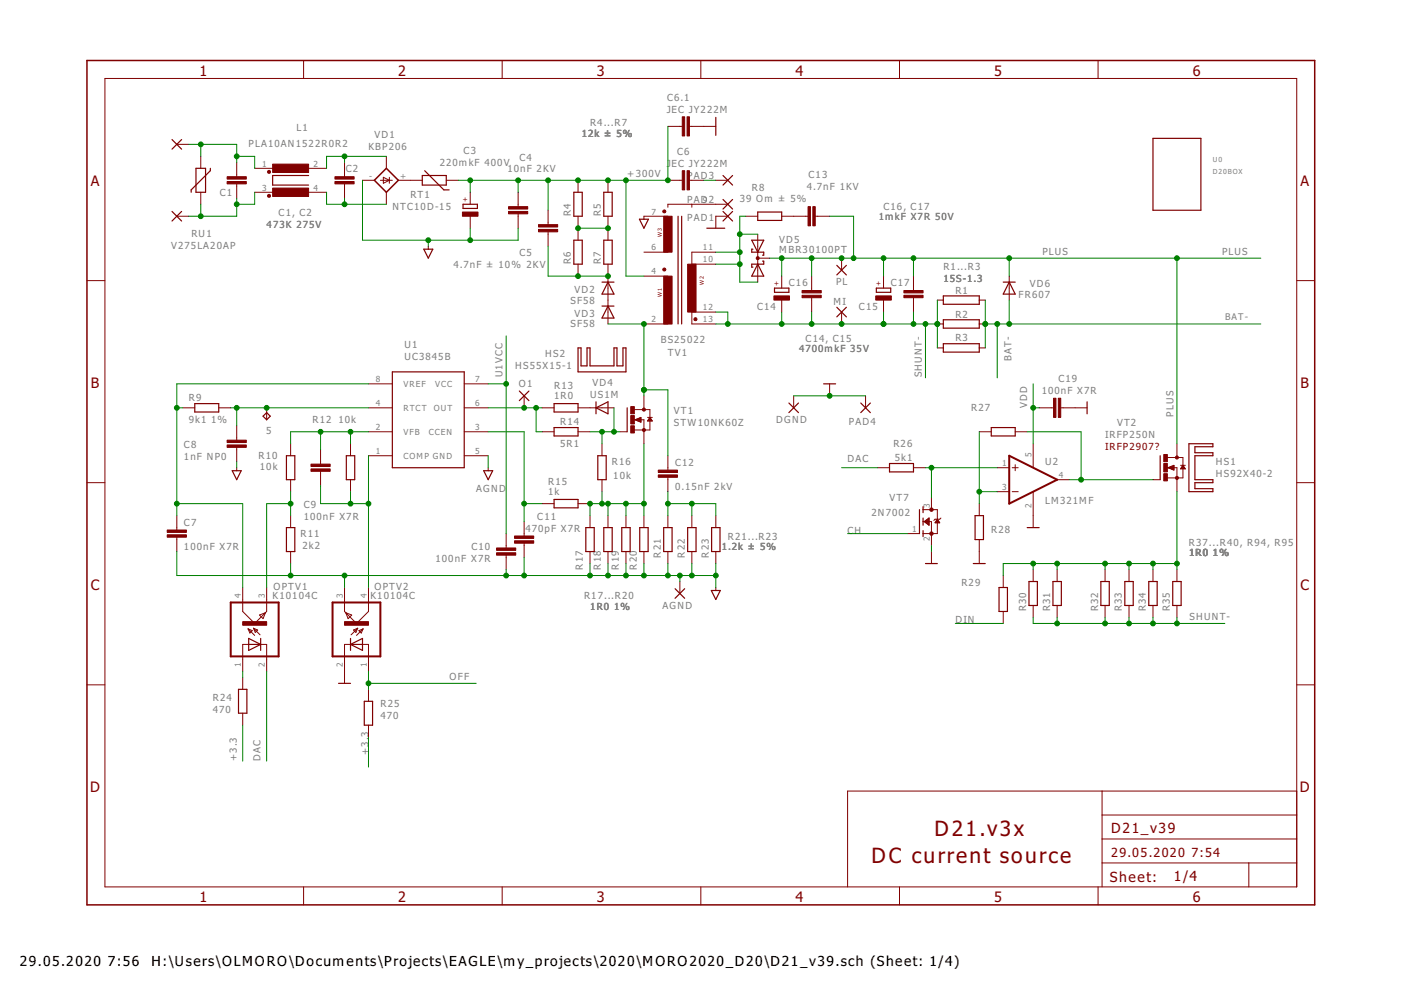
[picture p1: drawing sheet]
<svg xmlns="http://www.w3.org/2000/svg" width="297mm" height="210mm" viewBox="0 0 297 210" stroke-linecap="round" stroke-linejoin="round" font-family="sans-serif">
<g fill="none" stroke="#800000" stroke-width=".21">
<path d="M22.2 16.6h252.7v171.4h-252.7zM64.4 12.8v3.8M106.5 12.8v3.8M148.6 12.8v3.8M190.7 12.8v3.8M232.8 12.8v3.8M37.5 30.6h2.5M42.6 33.1v2.6M50.2 34.4v3.1M50.2 39v3M54 35.7h5.1M64.2 35.7h5"/>
<path d="M73 34.4v3.1M73 39v3M76.9 38.2h2.5M80.6 38.2h2.6M81.3 37.6l1.2 .6-1.2 .7zM81.9 33.1v2.6M82.5 37.6v1.3M84.5 38.2h5M94.6 38.2h2.6M122.6 38.2v2.6M128.9 38.2v2.6M141.6 38.2h3.1"/>
<path d="M141.6 26.8h3.1M146.2 38.2h3M146.2 26.8h5.6M151.8 38.2h2.5M18.4 59.5h3.8M37.5 45.8h2.5M42.6 40.8v2.5M54 40.8h5.1M64.2 40.8h5M81.9 40.8v2.5M90.8 52.2v.6M99.7 40.8v2.5"/>
<path d="M99.7 45.8v2.6M109.9 40.8v3M109.9 45.3v3.1M116.2 44.6v3M116.2 49.1v3.1M122.6 45.8v5.1M122.6 56v2.5M128.9 45.8v5.1M128.9 56v12.7M136.5 58.5h5.1M136.5 53.5h5.1M141.6 45.8h-5.1v.7"/>
<path d="M146.7 43.3v.6M151.8 53.5h-5.1v2.5h5.1M154.3 43.3h-12.7v.6M154.3 45.8h-2.5v2.6M158.1 45.8h2.6M160.7 49.7v10.1M160.7 54.7h2.5M165.7 45.8h5.6M165.7 58.5v2.6M172.1 58.5v3.1M172.8 45.8h3.1M178.4 54.7v2.6"/>
<path d="M187.3 58.5v2.6M193.7 58.5v3.1M214 58.5v5.1M274.9 59.5h3.8M136.5 68.7h5.1M151.8 66.2h-5.1v2.5h5.1M165.7 63.6v2.6M172.1 63.1v3.1M178.4 66.2v2.5M187.3 63.6v2.6M193.7 63.1v3.1M198.7 68.7h1.3"/>
<path d="M198.7 63.6h1.3M198.7 73.8h1.3M207.6 68.7h1.3M207.6 63.6h1.3M207.6 73.8h1.3M38.8 86.5h2.5M46.4 86.5h2.5M50.2 90.3v3M50.2 94.8v3.1M50.2 99.2v.6M56.5 86.5v2.5M61.6 94.1v2.5"/>
<path d="M68 95.4v3M68 99.9v3.1M74.3 94.1v2.5M78.1 86.5h5.1M78.1 91.5h5.1M78.1 96.6h5.1M78.1 81.4h5.1M98.4 86.5h5.1M98.4 91.5h5.1M98.4 96.6h5.1M98.4 81.4h5.1M103.5 99.2v.6"/>
<path d="M111.1 83.9v2.6M114.9 86.5h2.6M114.9 91.5h2.6M122.6 86.5h7.6M122.6 91.5h2.5M127.6 94.1v2.5M131.4 91.5h1.6M134.4 89h2.1v5.1M134.5 86.8h3.3v1.7M134.6 89l1.3-.5v1zM134.7 89h1.2M134.8 89.1h1.1"/>
<path d="M135 88.9h.9M135.1 89.2h.8M135.3 88.7h.6M135.4 89.3h.5M135.6 88.6h.3M135.7 89.5h.2M136.5 83.9v2.9M137.3 88.5h1M137.3 89.2h1M137.4 89.1h.8M137.5 89h.6M137.6 88.9h.4"/>
<path d="M137.6 88.7h.3M137.7 88.6h.2M137.8 89.1v2.1h-3.3M137.8 88.5l.5 .8h-1zM141.6 96.6v3.1M168.3 83.9v2.6M175.9 81.4v2.5M183.5 83.9v2.6M186.1 99.2h2.5M193.7 99.2h2.5M207.6 91.5h2.6M211.4 99.2h2.6"/>
<path d="M214.6 99.2h1.3M215.2 91.5h2.6M215.2 98.5v1.3M219.1 94.1v5.1M220.3 86.5h3.1M224.9 86.5h5.6M247.4 99.2h2.1v5M247.5 97h3.3v1.7M247.6 99.2l1.3-.5v1zM247.8 99.2h1.1M247.8 99.1h1.1M248.1 99.3h.8"/>
<path d="M248.1 99h.8M248.4 99.5h.5M248.4 98.9h.5M248.7 99.6h.2M248.7 98.7h.2M249.5 94.1v2.9M250.3 98.7h1M250.4 99.3h.9M250.4 99.2h.8M250.5 99.1h.6M250.6 99h.4M250.7 98.9h.2"/>
<path d="M250.8 98.7h.1M250.8 99.3v2h-3.3M250.8 98.7l.5 .7h-1zM18.4 102.3h3.8M37.5 109.3v3.1M37.5 113.9v3M61.6 101.7v2.5M61.6 109.3v2.6M61.6 116.9v2.6M74.3 101.7v2.5M107.3 113.1v3.1M107.3 117.7v3.1"/>
<path d="M111.1 110.6v3M111.1 115.2v3M114.9 106.8h2.6M122.6 106.8h2.5M125.1 109.3v2.6M125.1 116.9v2.6M127.6 101.7v2.5M128.9 109.3v2.6M128.9 116.9v2.6M132.7 109.3v2.6M132.7 116.9v2.6M136.5 109.3v2.6"/>
<path d="M136.5 116.9v2.6M141.6 101.2v3M141.6 109.3v2.6M141.6 116.9v2.6M146.7 109.3v2.6M146.7 116.9v2.6M151.8 109.3v2.6M151.8 116.9v2.6M192.4 113.1h2.5M195.7 110.6h1.8v5.1M195.7 108.1h3v5h-3M196 110.6l1-.8v1.6z"/>
<path d="M196 110.6h1M196.1 110.7h.9M196.2 110.4h.8M196.2 110.8h.8M196.3 110.3h.7M196.4 110.9h.6M196.5 110.2h.5M196.6 111h.4M196.6 110.1h.4M196.7 111.2h.3M196.8 110h.2M196.9 111.3h.1"/>
<path d="M197 109.8h.1M197.5 105.5v2.6M197.5 116.9v2.6M198.4 110.7h.7M198.4 110.6h.7M198.5 110.4h.5M198.6 110.3h.3M198.7 110.2h.1M198.7 110.1l.5 .7h-1zM199.5 109.8l-.3 .3h-1l-.2 .2M207.6 106.8v2.5M207.6 114.4v5.1"/>
<path d="M211.4 104.2h2.6M214.6 104.2h1.3M219.1 104.2v7.7M224.1 101.7h2.6M244.5 101.7h1.5M274.9 102.3h3.8M51.5 124.6v5l2.5 2.6 2.5-2.6v-5M52.6 133.3l.9 .4-.5 .5zM52.6 133.3l1.4 1.4M52.7 136.6h-1.2v5.7M53.7 133.2l1.4 1.4M53.7 133.2l.9 .4-.5 .5z"/>
<path d="M55 130.4l1.3-.5-.5 1.3zM55.3 136.6h1.2v5.7M73 124.6v5l2.6 2.6 2.5-2.6v-5M73.3 129.9l1.3 .5-.8 .8zM74.3 136.6h-1.3v8.3M75 133.6l.8-.4-.3 .9zM75.8 133.2l-1.4 1.4M76.1 133.7l.9-.4-.4 .9zM76.9 136.6h1.2v5.7M77 133.3l-1.4 1.4M144.1 123.3v2.5M151.8 124.6v.6"/>
<path d="M212.7 122v2.6M212.7 129.6v2.6M219.1 120.8v2.5M219.1 128.4v2.5M224.1 120.8v2.5M224.1 128.4v2.5M234.3 120.8v2.5M234.3 128.4v2.5M239.4 120.8v2.5M239.4 128.4v2.5M244.5 120.8v2.5M244.5 128.4v2.5"/>
<path d="M249.5 120.8v2.5M249.5 128.4v2.5M18.4 145.2h3.8M51.5 143.6v2.6M51.5 151.2v2.6M78.1 146.2v2.5M78.1 153.8v2.5M274.9 145.2h3.8M233.7 167.7v20.3M233.7 177.9h41.2M233.7 172.8h41.2M274.9 167.7h-95.2v20.3"/>
<path d="M64.4 188v3.9M106.5 188v3.9M148.6 188v3.9M190.7 188v3.9M232.8 188v3.9M233.7 183h41.2M264.8 183v5"/>
</g>
<path d="M18.4 12.8h260.3v179.1h-260.3zM79.4 38.2l2.5-2.5 2.6 2.5-2.6 2.6z" fill="none" stroke="#800000" stroke-width=".32"/>
<g fill="#800000" stroke="#800000" stroke-width=".21">
<path d="M114.2 48.6h4v.5h-4z"/>
<path d="M114.2 47.6h4v.5h-4z"/>
<path d="M98 45h3.3v.8h-3.3z"/>
<path d="M107.8 44.8h4.1v.5h-4.1z"/>
<path d="M107.8 43.8h4.1v.5h-4.1z"/>
<path d="M139.6 100.7h4v.5h-4z"/>
<path d="M139.6 99.7h4v.5h-4z"/>
<path d="M140.7 45.8h1.8v7.7h-1.8z"/>
<path d="M140.7 58.5h1.8v10.2h-1.8z"/>
<path d="M145.8 56h1.8v10.2h-1.8z"/>
<path d="M145.7 36.2h.5v4.1h-.5z"/>
<path d="M144.7 36.2h.5v4.1h-.5z"/>
<path d="M48.2 38.5h4v.5h-4z"/>
<path d="M48.2 37.5h4v.5h-4z"/>
<path d="M71 38.5h4.1v.5h-4.1z"/>
<path d="M71 37.5h4.1v.5h-4.1z"/>
<path d="M57.8 34.8h7.6v1.8h-7.6z"/>
<path d="M57.8 39.9h7.6v1.8h-7.6z"/>
<path d="M164.1 62.7h3.3v.9h-3.3z"/>
<path d="M185.7 62.7h3.3v.9h-3.3z"/>
<path d="M172.3 43.8h.5v4.1h-.5z"/>
<path d="M171.3 43.8h.5v4.1h-.5z"/>
<path d="M73 131.8h5.1v.8h-5.1z"/>
<path d="M51.5 131.8h5v.8h-5z"/>
<path d="M105.3 117.2h4v.5h-4z"/>
<path d="M105.3 116.2h4v.5h-4z"/>
<path d="M109.1 114.7h4.1v.5h-4.1z"/>
<path d="M109.1 113.6h4.1v.6h-4.1z"/>
<path d="M65.9 99.4h4.1v.5h-4.1z"/>
<path d="M65.9 98.4h4.1v.5h-4.1z"/>
<path d="M35.5 113.4h4v.5h-4z"/>
<path d="M35.5 112.4h4v.5h-4z"/>
<path d="M48.2 94.3h4v.5h-4z"/>
<path d="M48.2 93.3h4v.5h-4z"/>
<path d="M170.1 62.6h4v.5h-4z"/>
<path d="M170.1 61.6h4v.5h-4z"/>
<path d="M191.6 62.6h4.1v.5h-4.1z"/>
<path d="M191.6 61.6h4.1v.5h-4.1z"/>
<path d="M133.7 90.3h.8v1.5h-.8z"/>
<path d="M133.7 86.2h.8v1.5h-.8z"/>
<path d="M133.7 88.1h.8v1.8h-.8z"/>
<path d="M246.7 100.4h.8v1.6h-.8z"/>
<path d="M246.7 96.4h.8v1.5h-.8z"/>
<path d="M246.7 98.3h.8v1.8h-.8z"/>
<path d="M223.4 84.4h.5v4.1h-.5z"/>
<path d="M224.4 84.4h.5v4.1h-.5z"/>
<path d="M145.7 24.8h.5v4h-.5z"/>
<path d="M144.7 24.8h.5v4h-.5z"/>
</g>
<g fill="none" stroke="#800000" stroke-width=".25">
<path d="M36.5 29.6l2 2M38.5 29.6l-2 2M41.6 35.7h2v5.1h-2zM44.6 35.7v.5l-4.1 4.1v.5M65.4 37.2h-7.6v2h7.6M89.5 37.2h5.1v2h-5.1zM90 36.2l4.1 4.1h1.1M151.8 24.9v3.8M153.3 37.2l2 2M155.3 37.2l-2 2M244.5 29.3h10.1v15.3h-10.1zM36.5 44.8l2 2.1"/>
<path d="M38.5 44.8l-2 2.1M89.9 52.8h1.9l-1 1.9zM98.2 43.3h3v.9h-3zM121.7 40.8h1.7v5h-1.7zM121.7 50.9h1.7v5.1h-1.7zM127.6 59.8h2.6M128 40.8h1.8v5h-1.8zM128 50.9h1.8v5.1h-1.8zM128.9 59.8l1.3 2.6h-2.6zM135.6 46.5h1.9l-1 1.9zM143.8 45.8v22.9M144.5 45.8v22.9"/>
<path d="M149.9 48.4h3.8M153.3 44.8l2 2.1M153.3 42.3l2 2M155.3 44.8l-2 2.1M155.3 42.3l-2 2M159.4 50.9h2.5l-1.2 2.6zM159.6 52.8h-.2v.7h2.5v.6h-.2M160.7 45h5v1.7h-5zM160.7 56l1.2 2.5h-2.5zM161.7 55.4h.2v.6h-2.5v.6h.2M177.4 56.3l2.1 2M179.5 56.3l-2.1 2"/>
<path d="M212.7 59.8h2.5M214 59.8l1.2 2.6h-2.5zM83.2 78.8h15.2v20.4h-15.2zM122.6 73.8h.6v3.8h1.3v-3.8h.6v3.8h5.1v-3.8h.6v3.8h1.3v-3.8h.6v5h-10.1zM127.6 64.9h2.6M128.9 64.9l1.3 2.5h-2.6zM164.2 61.1h3.1v.9h-3.1zM177.4 65.2l2.1 2M179.5 65.2l-2.1 2M185.8 61.1h3v.9h-3zM200 62.7h7.6v1.8h-7.6zM200 67.8h7.6v1.8h-7.6z"/>
<path d="M200 72.9h7.6v1.8h-7.6zM41.3 85.6h5.1v1.8h-5.1zM49.2 99.8h1.9l-.9 1.9zM55.8 88.2l.7-.7 .8 .7-.8 .8zM60.7 96.6h1.8v5.1h-1.8zM73.4 96.6h1.8v5.1h-1.8zM102.6 99.8h1.9l-1 1.9zM110.1 82.9l2 2M112.1 82.9l-2 2M117.5 85.6h5.1v1.8h-5.1zM117.5 90.7h5.1v1.7h-5.1zM126.4 86.5l2.5-1.3v2.5z"/>
<path d="M126.4 85.2v2.5M126.7 96.6h1.8v5.1h-1.8zM133 86.5v5M167.3 85.4l2 2.1M169.3 85.4l-2 2.1M174.6 81.4h2.6M182.5 85.4l2 2.1M184.5 85.4l-2 2.1M188.6 98.3h5.1v1.8h-5.1zM210.2 90.7h5v1.7h-5zM230.5 85.2v2.5M246 96.6v5.1"/>
<path d="M252.1 94.1h5.1v.6h-3.9v1.3h3.9v.6h-3.9v5.1h3.9v.6h-3.9v1.3h3.9v.6h-5.1zM60.7 111.9h1.8v5h-1.8zM117.5 105.9h5.1v1.8h-5.1zM124.2 111.9h1.8v5h-1.8zM128 111.9h1.8v5h-1.8zM131.8 111.9h1.8v5h-1.8zM135.6 111.9h1.8v5h-1.8zM140.7 111.9h1.8v5h-1.8zM145.8 111.9h1.8v5h-1.8zM150.9 111.9h1.8v5h-1.8zM194.9 108.1v5M195.7 107.4v1.3"/>
<path d="M195.7 109.8v1.6M195.7 112.5v1.3M196.2 119.5h2.5M206.4 119.5h2.5M206.7 109.3h1.8v5.1h-1.8zM217.8 111.9h2.5M52.7 136.6h2.6M52.7 135.4l2.6 1.2-2.6 1.3zM55.3 135.4v2.5M74.3 136.6l2.6-1.2v2.5zM74.3 135.4v2.5M74.3 136.6h2.6"/>
<path d="M143.1 124.8l2.1 2.1M145.2 124.8l-2.1 2.1M150.8 125.2h1.9l-.9 1.9zM211.8 124.6h1.8v5h-1.8zM218.2 123.3h1.7v5.1h-1.7zM223.2 123.3h1.8v5.1h-1.8zM233.4 123.3h1.8v5.1h-1.8zM238.5 123.3h1.8v5.1h-1.8zM243.6 123.3h1.7v5.1h-1.7zM248.6 123.3h1.8v5.1h-1.8zM50.6 146.2h1.7v5h-1.7zM71.8 144.9h2.5"/>
<path d="M77.2 148.7h1.8v5.1h-1.8z"/>
</g>
<g fill="#800000" stroke="#800000" stroke-width=".21">
<path d="M147.2 67.4h.5v.5h-.5z" fill-rule="evenodd"/>
<circle cx="140.8" cy="44.8" r=".33"/>
<circle cx="140.8" cy="57.1" r=".33"/>
<circle cx="57" cy="41.5" r=".33"/>
<circle cx="57" cy="36.4" r=".33"/>
<circle cx="136.5" cy="86.9" r=".33"/>
<circle cx="136.5" cy="91.2" r=".33"/>
<circle cx="249.5" cy="97" r=".33"/>
<circle cx="249.5" cy="101.3" r=".33"/>
<circle cx="160.7" cy="54.7" r=".33"/>
<circle cx="197.5" cy="113.1" r=".36"/>
<circle cx="197.5" cy="108.1" r=".36"/>
</g>
<path d="M214 96.6l10.1 5.1-10.1 5.1zM48.9 127.7h10.2v11.5h-10.2zM70.5 127.7h10.1v11.5h-10.1z" fill="none" stroke="#800000" stroke-width=".42"/>
<g fill="none" stroke="#008000" stroke-width=".21">
<path d="M40 30.6h10.2v3.8M42.6 30.6v2.5M50.2 33.1h3.8v2.6M73 33.1v1.3M76.9 38.2v12.7h33v-2.5M81.9 33.1h-12.7v2.6M99.7 38.2v2.6M109.9 38.2v2.6M116.2 38.2v6.4M132.7 38.2v20.3h3.8M141.6 26.8v11.4h-44.4M149.2 38.2h2.6"/>
<path d="M42.6 43.3v2.5M50.2 42v3.8h-10.2M54 40.8v2.5h-3.8M69.2 40.8v2.5h12.7M73 42v1.3M90.8 50.9v1.3M99.7 48.4v2.5M116.2 52.2v6.3h12.7M122.6 48.4h6.3M151.8 53.5h5M151.8 56h5M156.8 49.7h3.9"/>
<path d="M158.1 45.8h-1.3v14h3.9M163.2 54.7h104.1M165.7 54.7v3.8M172.1 54.7v3.8M175.9 45.8h5.1v8.9M187.3 54.7v3.8M193.7 54.7v3.8M214 54.7v3.8M249.5 54.7v39.4M107.3 71.2v41.9M128.9 68.7h7.6v15.2M151.8 68.7h46.9"/>
<path d="M151.8 66.2h2.5v2.5M165.7 66.2v2.5M172.1 66.2v2.5M187.3 66.2v2.5M193.7 66.2v2.5M196.2 68.7v11.4M198.7 63.6v10.2M208.9 68.7h58.4M208.9 63.6v10.2M211.4 68.7v11.4M214 63.6v5.1M37.5 86.5h1.3"/>
<path d="M48.9 86.5h29.2M50.2 86.5v3.8M50.2 97.9v1.3M68 91.5v3.9M74.3 91.5v2.6M78.1 91.5h-16.5v2.6M78.1 81.4h-40.6v27.9M78.1 96.6v28M103.5 96.6v2.6M103.5 91.5h7.6v19.1M103.5 86.5h11.4M103.5 81.4h3.8"/>
<path d="M113.7 86.5v5h1.2M125.1 91.5h6.3M127.6 91.5v2.6M130.2 86.5v5M136.5 82.7h5.1v13.9M136.5 94.1v15.2M168.3 83.9h15.2M178.4 99.2h7.7M196.2 99.2h15.2M197.5 99.2v6.3M207.6 91.5v15.3M217.8 91.5h11.4v10.2"/>
<path d="M219.1 86.5h1.2M219.1 81.4v12.7M37.5 116.9v5.1h114.3M37.5 106.8h14v17.8M61.6 104.2v5.1M61.6 119.5v2.5M61.6 106.8h-5.1v17.8M68 103v3.8h10.1M74.3 104.2v2.6M111.1 118.2v3.8M111.1 106.8h3.8M125.1 119.5v2.5"/>
<path d="M127.6 104.2v2.6M128.9 106.8v2.5M128.9 119.5v2.5M132.7 106.8v2.5M132.7 119.5v2.5M136.5 119.5v2.5M136.5 106.8h-11.4v2.5M141.6 104.2v5.1M141.6 119.5v2.5M141.6 106.8h10.2v2.5M146.7 106.8v2.5M146.7 119.5v2.5"/>
<path d="M151.8 119.5v5.1M179.7 113.1h12.7M197.5 115.7v1.2M207.6 104.2h3.8M219.1 119.5v1.3M224.1 119.5v1.3M226.7 101.7h17.8M234.3 119.5v1.3M239.4 119.5v1.3M244.5 119.5v1.3M249.5 104.2v16.6M249.5 119.5h-36.8v2.5"/>
<path d="M73 122v2.6M107.3 120.8v1.2M144.1 122v1.3M202.5 132.2h10.2M219.1 130.9v1.3h40.6M224.1 130.9v1.3M234.3 130.9v1.3M239.4 130.9v1.3M244.5 130.9v1.3M249.5 130.9v1.3M51.5 142.3v1.3M51.5 153.8v7.6"/>
<path d="M56.5 142.3v19.1M78.1 142.3v3.9M78.1 156.3v6.3M78.1 144.9h22.9"/>
</g>
<g fill="#008000" stroke="#008000" stroke-width=".21">
<circle cx="116.2" cy="38.2" r=".51"/>
<circle cx="109.9" cy="38.2" r=".51"/>
<circle cx="132.7" cy="38.2" r=".51"/>
<circle cx="122.6" cy="38.2" r=".51"/>
<circle cx="128.9" cy="38.2" r=".51"/>
<circle cx="99.7" cy="38.2" r=".51"/>
<circle cx="141.6" cy="38.2" r=".51"/>
<circle cx="122.6" cy="58.5" r=".51"/>
<circle cx="128.9" cy="58.5" r=".51"/>
<circle cx="128.9" cy="48.4" r=".51"/>
<circle cx="122.6" cy="48.4" r=".51"/>
<circle cx="136.5" cy="82.7" r=".51"/>
<circle cx="136.5" cy="68.7" r=".51"/>
<circle cx="99.7" cy="50.9" r=".51"/>
<circle cx="90.8" cy="50.9" r=".51"/>
<circle cx="151.8" cy="122" r=".51"/>
<circle cx="146.7" cy="122" r=".51"/>
<circle cx="141.6" cy="122" r=".51"/>
<circle cx="128.9" cy="122" r=".51"/>
<circle cx="132.7" cy="122" r=".51"/>
<circle cx="136.5" cy="122" r=".51"/>
<circle cx="125.1" cy="122" r=".51"/>
<circle cx="107.3" cy="122" r=".51"/>
<circle cx="111.1" cy="122" r=".51"/>
<circle cx="73" cy="122" r=".51"/>
<circle cx="61.6" cy="122" r=".51"/>
<circle cx="144.1" cy="122" r=".51"/>
<circle cx="146.7" cy="106.8" r=".51"/>
<circle cx="141.6" cy="106.8" r=".51"/>
<circle cx="175.9" cy="83.9" r=".51"/>
<circle cx="156.8" cy="53.5" r=".51"/>
<circle cx="156.8" cy="56" r=".51"/>
<circle cx="156.8" cy="49.7" r=".51"/>
<circle cx="73" cy="33.1" r=".51"/>
<circle cx="50.2" cy="33.1" r=".51"/>
<circle cx="42.6" cy="30.6" r=".51"/>
<circle cx="128.9" cy="106.8" r=".51"/>
<circle cx="132.7" cy="106.8" r=".51"/>
<circle cx="136.5" cy="106.8" r=".51"/>
<circle cx="127.6" cy="106.8" r=".51"/>
<circle cx="125.1" cy="106.8" r=".51"/>
<circle cx="127.6" cy="91.5" r=".51"/>
<circle cx="130.2" cy="91.5" r=".51"/>
<circle cx="113.7" cy="86.5" r=".51"/>
<circle cx="111.1" cy="86.5" r=".51"/>
<circle cx="107.3" cy="81.4" r=".51"/>
<circle cx="111.1" cy="106.8" r=".51"/>
<circle cx="78.1" cy="106.8" r=".51"/>
<circle cx="74.3" cy="106.8" r=".51"/>
<circle cx="68" cy="91.5" r=".51"/>
<circle cx="74.3" cy="91.5" r=".51"/>
<circle cx="61.6" cy="106.8" r=".51"/>
<circle cx="37.5" cy="106.8" r=".51"/>
<circle cx="37.5" cy="86.5" r=".51"/>
<circle cx="50.2" cy="86.5" r=".51"/>
<circle cx="56.5" cy="86.5" r=".51"/>
<circle cx="78.1" cy="144.9" r=".51"/>
<circle cx="73" cy="43.3" r=".51"/>
<circle cx="197.5" cy="99.2" r=".51"/>
<circle cx="50.2" cy="43.3" r=".51"/>
<circle cx="42.6" cy="45.8" r=".51"/>
<circle cx="187.3" cy="54.7" r=".51"/>
<circle cx="181" cy="54.7" r=".51"/>
<circle cx="165.7" cy="54.7" r=".51"/>
<circle cx="172.1" cy="54.7" r=".51"/>
<circle cx="193.7" cy="54.7" r=".51"/>
<circle cx="214" cy="54.7" r=".51"/>
<circle cx="249.5" cy="54.7" r=".51"/>
<circle cx="178.4" cy="54.7" r=".51"/>
<circle cx="229.2" cy="101.7" r=".51"/>
<circle cx="219.1" cy="86.5" r=".51"/>
<circle cx="207.6" cy="104.2" r=".51"/>
<circle cx="249.5" cy="119.5" r=".51"/>
<circle cx="244.5" cy="119.5" r=".51"/>
<circle cx="239.4" cy="119.5" r=".51"/>
<circle cx="234.3" cy="119.5" r=".51"/>
<circle cx="219.1" cy="119.5" r=".51"/>
<circle cx="224.1" cy="119.5" r=".51"/>
<circle cx="165.7" cy="68.7" r=".51"/>
<circle cx="187.3" cy="68.7" r=".51"/>
<circle cx="172.1" cy="68.7" r=".51"/>
<circle cx="193.7" cy="68.7" r=".51"/>
<circle cx="198.7" cy="68.7" r=".51"/>
<circle cx="154.3" cy="68.7" r=".51"/>
<circle cx="196.2" cy="68.7" r=".51"/>
<circle cx="178.4" cy="68.7" r=".51"/>
<circle cx="239.4" cy="132.2" r=".51"/>
<circle cx="244.5" cy="132.2" r=".51"/>
<circle cx="234.3" cy="132.2" r=".51"/>
<circle cx="224.1" cy="132.2" r=".51"/>
<circle cx="249.5" cy="132.2" r=".51"/>
<circle cx="214" cy="68.7" r=".51"/>
<circle cx="208.9" cy="68.7" r=".51"/>
<circle cx="211.4" cy="68.7" r=".51"/>
</g>
<g font-size="5.4" fill="#800000">
<text x="198.2" y="177.3">D21.v3x</text>
<text x="184.8" y="183">DC current source</text>
</g>
<g font-size="3.7" fill="#800000">
<text x="42.3" y="16">1</text>
<text x="84.4" y="16">2</text>
<text x="126.5" y="16">3</text>
<text x="168.7" y="16">4</text>
<text x="210.8" y="16">5</text>
<text x="252.9" y="16">6</text>
<text x="19.2" y="39.4">A</text>
<text x="275.7" y="39.4">A</text>
<text x="19.3" y="82.2">B</text>
<text x="275.8" y="82.2">B</text>
<text x="19.2" y="125.1">C</text>
<text x="275.7" y="125.1">C</text>
<text x="19.1" y="167.9">D</text>
<text x="275.6" y="167.9">D</text>
<text x="42.3" y="191.2">1</text>
<text x="84.4" y="191.2">2</text>
<text x="126.5" y="191.2">3</text>
<text x="168.7" y="191.2">4</text>
<text x="210.8" y="191.2">5</text>
<text x="252.9" y="191.2">6</text>
</g>
<g font-size="3.6" fill="#800000">
<text x="235.6" y="176.6">D21_v39</text>
<text x="235.3" y="186.9">Sheet:</text>
<text x="248.9" y="186.8">1/4</text>
</g>
<g font-size="3.5">
<text x="4.2" y="204.7">29.05.2020</text>
<text x="22.9" y="204.7">7:56</text>
<text x="32.1" y="204.7">H:\Users\OLMORO\Documents\Projects\EAGLE\my_projects\2020\MORO2020_D20\D21_v39.sch (Sheet: 1/4)</text>
</g>
<g font-size="3.2" fill="#800000">
<text x="235.6" y="181.7">29.05.2020</text>
<text x="252.6" y="181.7">7:54</text>
</g>
<g font-size="2.5" fill="#808080">
<text x="141.3" y="23.9">JEC JY222M</text>
<text x="141.5" y="21.3">C6.1</text>
<text x="62.9" y="27.8">L1</text>
<text x="79.4" y="29.3">VD1</text>
<text x="123.3" y="29.1">12k ± 5%</text>
<text x="125.1" y="26.8">R4...R7</text>
<text x="52.7" y="31.1">PLA10AN1522R0R2</text>
<text x="78.1" y="31.9">KBP206</text>
<text x="93.2" y="35.2">220mkF 400V</text>
<text x="98.3" y="32.7">C3</text>
<text x="110.1" y="34">C4</text>
<text x="141.3" y="35.3">J</text>
<text x="142.4" y="35.3">EC JY222M</text>
<text x="143.6" y="32.8">C6</text>
<text x="46.6" y="41.7">C1</text>
<text x="73.3" y="36.6">C2</text>
<text x="107.6" y="36.6">10nF 2KV</text>
<text x="133" y="37.5">+300V</text>
<text x="145.7" y="38">P</text>
<text x="147.1" y="38">AD3</text>
<text x="159.4" y="40.5">R8</text>
<text x="171.1" y="40.4">4.7nF 1KV</text>
<text x="171.4" y="37.8">C13</text>
<text x="59.1" y="45.8">C1, C2</text>
<text x="83.2" y="44.6">NTC10D-15</text>
<text x="87" y="42">RT1</text>
<text x="121.1" y="45.8" transform="rotate(-90 121.1 45.8)">R4</text>
<text x="127.4" y="45.8" transform="rotate(-90 127.4 45.8)">R5</text>
<text x="145.7" y="46.9">PAD1</text>
<text x="145.7" y="43.1">PAD2</text>
<text x="156.8" y="42.8">39 Om ± 5%</text>
<text x="186.3" y="46.7">1mkF X7R 50V</text>
<text x="187.3" y="44.6">C16, C17</text>
<text x="36.3" y="52.7">V275LA20AP</text>
<text x="40.6" y="50.2">RU1</text>
<text x="56.5" y="48.4">473K 275V</text>
<text x="165.2" y="53.6">MBR30100PT</text>
<text x="165.2" y="51.5">VD5</text>
<text x="221" y="54">PLUS</text>
<text x="259.1" y="54">PLUS</text>
<text x="96.1" y="56.9">4.7nF ± 10% 2KV</text>
<text x="110.1" y="54.3">C5</text>
<text x="121.1" y="56" transform="rotate(-90 121.1 56)">R6</text>
<text x="127.4" y="56" transform="rotate(-90 127.4 56)">R7</text>
<text x="200" y="59.8">15S-1.3</text>
<text x="200" y="57.3">R1...R3</text>
<text x="120.9" y="64.4">SF58</text>
<text x="121.8" y="62.1">VD2</text>
<text x="160.5" y="65.7">C14</text>
<text x="167.3" y="60.7">C16</text>
<text x="176.7" y="64.7">MI</text>
<text x="177.3" y="60.5">PL</text>
<text x="182.1" y="65.7">C15</text>
<text x="188.8" y="60.7">C17</text>
<text x="202.6" y="62.2">R1</text>
<text x="215.9" y="63.1">FR607</text>
<text x="218.3" y="60.8">VD6</text>
<text x="120.9" y="69.4">SF58</text>
<text x="121.8" y="67.1">VD3</text>
<text x="202.6" y="67.3">R2</text>
<text x="85.7" y="76.3">UC3845B</text>
<text x="85.7" y="73.8">U1</text>
<text x="115.6" y="75.7">HS2</text>
<text x="140.1" y="72.8">BS25022</text>
<text x="141.6" y="75.6">TV1</text>
<text x="169.4" y="74.6">4700mkF 35V</text>
<text x="170.8" y="72.5">C14, C15</text>
<text x="202.6" y="72.4">R3</text>
<text x="214.5" y="76.6" transform="rotate(-90 214.5 76.6)">BAT-</text>
<text x="106.6" y="80" transform="rotate(-90 106.6 80)">U1VCC</text>
<text x="109.2" y="78.2">HS55X15-1</text>
<text x="110" y="82.1">O1</text>
<text x="117.5" y="82.4">R13</text>
<text x="125.6" y="81.9">VD4</text>
<text x="195.4" y="80" transform="rotate(-90 195.4 80)">SHUNT-</text>
<text x="220.9" y="83.6">100nF X7R</text>
<text x="224.4" y="81">C19</text>
<text x="40" y="89.8">9k1</text>
<text x="40" y="85">R9</text>
<text x="44.8" y="89.8">1%</text>
<text x="66.2" y="89.7">R12</text>
<text x="71.8" y="89.8">10k</text>
<text x="117.5" y="84.7">1R0</text>
<text x="125.1" y="84.4">US1M</text>
<text x="142.9" y="87.7">VT1</text>
<text x="164.6" y="89.7">DGND</text>
<text x="205.9" y="87.2">R27</text>
<text x="217.8" y="86.5" transform="rotate(-90 217.8 86.5)">VDD</text>
<text x="248.8" y="88.3" transform="rotate(-90 248.8 88.3)">PLUS</text>
<text x="39" y="95">C8</text>
<text x="56.4" y="92.1">5</text>
<text x="118.7" y="94.9">5R1</text>
<text x="118.7" y="90.1">R14</text>
<text x="142.9" y="90.3">STW10NK60Z</text>
<text x="180" y="90.1">PAD4</text>
<text x="189.4" y="94.8">R26</text>
<text x="234.3" y="92.8">IRFP250N</text>
<text x="236.8" y="90.3">VT2</text>
<text x="39" y="97.5">1nF NP0</text>
<text x="54.8" y="97.4">R10</text>
<text x="55.1" y="99.7">10k</text>
<text x="129.7" y="98.6">R16</text>
<text x="130" y="101.5">10k</text>
<text x="143.1" y="98.8">C12</text>
<text x="179.7" y="97.9">DAC</text>
<text x="189.7" y="97.6">5k1</text>
<text x="221.6" y="98.5">U2</text>
<text x="257.8" y="101.1">HS92X40-2</text>
<text x="257.8" y="98.5">HS1</text>
<text x="64.4" y="107.7">C9</text>
<text x="101" y="104.2">AGND</text>
<text x="116.2" y="105">1k</text>
<text x="116.2" y="102.7">R15</text>
<text x="143.1" y="103.9">0.15nF 2kV</text>
<text x="188.6" y="106.2">VT7</text>
<text x="221.6" y="106.8">LM321MF</text>
<text x="39" y="111.5">C7</text>
<text x="63.7" y="113.9">R11</text>
<text x="64.4" y="110.2">100nF X7R</text>
<text x="111.4" y="112.8">470pF X7R</text>
<text x="113.9" y="110.2">C11</text>
<text x="179.7" y="113.1">CH</text>
<text x="184.8" y="109.3">2N7002</text>
<text x="210.2" y="112.9">R28</text>
<text x="39" y="116.6">100nF X7R</text>
<text x="64.1" y="116.4">2k2</text>
<text x="92.3" y="119.1">100nF X7R</text>
<text x="100" y="116.6">C10</text>
<text x="140.1" y="118.2" transform="rotate(-90 140.1 118.2)">R21</text>
<text x="145.2" y="118.2" transform="rotate(-90 145.2 118.2)">R22</text>
<text x="150.3" y="118.2" transform="rotate(-90 150.3 118.2)">R23</text>
<text x="153.1" y="116.7">1.2k ± 5%</text>
<text x="154.3" y="114.4">R21...R23</text>
<text x="252.1" y="115.7">R37...R40, R94, R95</text>
<text x="252.1" y="118">1R0</text>
<text x="257.2" y="118">1%</text>
<text x="58" y="125.1">OPTV1</text>
<text x="79.4" y="125.1">OPTV2</text>
<text x="123.6" y="120.8" transform="rotate(-90 123.6 120.8)">R17</text>
<text x="127.4" y="120.8" transform="rotate(-90 127.4 120.8)">R18</text>
<text x="131.2" y="120.8" transform="rotate(-90 131.2 120.8)">R19</text>
<text x="135" y="120.8" transform="rotate(-90 135 120.8)">R20</text>
<text x="203.8" y="124.3">R29</text>
<text x="57.8" y="127.1">K10104C</text>
<text x="78.5" y="127.1">K10104C</text>
<text x="123.8" y="127.1">R17...R20</text>
<text x="125.2" y="129.4">1R0</text>
<text x="130.2" y="129.4">1%</text>
<text x="140.5" y="129.1">AGND</text>
<text x="217.6" y="129.6" transform="rotate(-90 217.6 129.6)">R30</text>
<text x="222.6" y="129.6" transform="rotate(-90 222.6 129.6)">R31</text>
<text x="232.8" y="129.6" transform="rotate(-90 232.8 129.6)">R32</text>
<text x="237.9" y="129.6" transform="rotate(-90 237.9 129.6)">R33</text>
<text x="243" y="129.6" transform="rotate(-90 243 129.6)">R34</text>
<text x="248" y="129.6" transform="rotate(-90 248 129.6)">R35</text>
<text x="252.2" y="131.4">SHUNT-</text>
<text x="202.6" y="132.2">DIN</text>
<text x="45.1" y="148.7">R24</text>
<text x="80.7" y="150">R25</text>
<text x="95.3" y="144.1">OFF</text>
<text x="45.1" y="151.2">470</text>
<text x="80.7" y="152.5">470</text>
<text x="50.2" y="161.4" transform="rotate(-90 50.2 161.4)">+3.3</text>
<text x="55.3" y="161.4" transform="rotate(-90 55.3 161.4)">DAC</text>
<text x="78.1" y="160.1" transform="rotate(-90 78.1 160.1)">+3.3</text>
</g>
<text font-size="2.5" fill="#800000" x="234.3" y="95.4">IRFP2907?</text>
<text font-size="2.3" fill="#808080" x="259.8" y="67.8">BAT-</text>
<g font-size="2.1" fill="#808080">
<text x="55.6" y="35.3">1</text>
<text x="66.5" y="35.3">2</text>
<text x="55.6" y="40.4">3</text>
<text x="66.5" y="40.4">4</text>
<text x="78.2" y="37.9">-</text>
<text x="84.8" y="37.9">+</text>
<text x="138.1" y="45.5">7</text>
<text x="149" y="42.9">9</text>
<text x="138.1" y="53.1">6</text>
<text x="149" y="53.1">11</text>
<text x="138.1" y="58.2">4</text>
<text x="149" y="55.6">10</text>
<text x="149" y="65.8">12</text>
<text x="138.1" y="68.3">2</text>
<text x="149" y="68.3">13</text>
<text x="79.7" y="81">8</text>
<text x="85.5" y="82.2">VREF</text>
<text x="92.2" y="82.2">VCC</text>
<text x="100.8" y="81">7</text>
<text x="79.7" y="86.1">4</text>
<text x="85.5" y="87.2">RTCT</text>
<text x="91.9" y="87.2">OUT</text>
<text x="100.8" y="86.1">6</text>
<text x="79.7" y="91.2">2</text>
<text x="85.5" y="92.3">VFB</text>
<text x="90.9" y="92.3">CCEN</text>
<text x="100.8" y="91.2">3</text>
<text x="79.7" y="96.3">1</text>
<text x="85.5" y="97.4">COMP GND</text>
<text x="100.8" y="96.3">5</text>
<text x="212.5" y="98.8">1</text>
<text x="218.7" y="96.8" transform="rotate(-90 218.7 96.8)">5</text>
<text x="224.5" y="101.4">4</text>
<text x="197.1" y="107.7" transform="rotate(-90 197.1 107.7)">3</text>
<text x="212.5" y="103.9">3</text>
<text x="218.7" y="107.7" transform="rotate(-90 218.7 107.7)">2</text>
<text x="193.4" y="112.8">1</text>
<text x="197.1" y="114.7" transform="rotate(-90 197.1 114.7)">2</text>
<text x="51.1" y="126.7" transform="rotate(-90 51.1 126.7)">4</text>
<text x="56.2" y="126.7" transform="rotate(-90 56.2 126.7)">3</text>
<text x="72.7" y="126.7" transform="rotate(-90 72.7 126.7)">3</text>
<text x="77.8" y="126.7" transform="rotate(-90 77.8 126.7)">4</text>
<text x="51.1" y="141.3" transform="rotate(-90 51.1 141.3)">1</text>
<text x="56.2" y="141.3" transform="rotate(-90 56.2 141.3)">2</text>
<text x="72.7" y="141.3" transform="rotate(-90 72.7 141.3)">2</text>
<text x="77.8" y="141.3" transform="rotate(-90 77.8 141.3)">1</text>
</g>
<g font-size="1.8" fill="#808080">
<text x="257.2" y="34.4">U0</text>
<text x="257.2" y="37">D20BOX</text>
</g>
<g font-size="1.8" fill="#800000">
<text x="99.1" y="42.9" transform="rotate(-90 99.1 42.9)">+</text>
<text x="165.1" y="60.7" transform="rotate(-90 165.1 60.7)">+</text>
<text x="186.7" y="60.7" transform="rotate(-90 186.7 60.7)">+</text>
</g>
<g font-size="1.4" fill="#800000">
<text x="140.3" y="50.3" transform="rotate(-90 140.3 50.3)">W3</text>
<text x="140.3" y="63" transform="rotate(-90 140.3 63)">W1</text>
<text x="149.2" y="60.4" transform="rotate(-90 149.2 60.4)">W2</text>
</g>
</svg>
